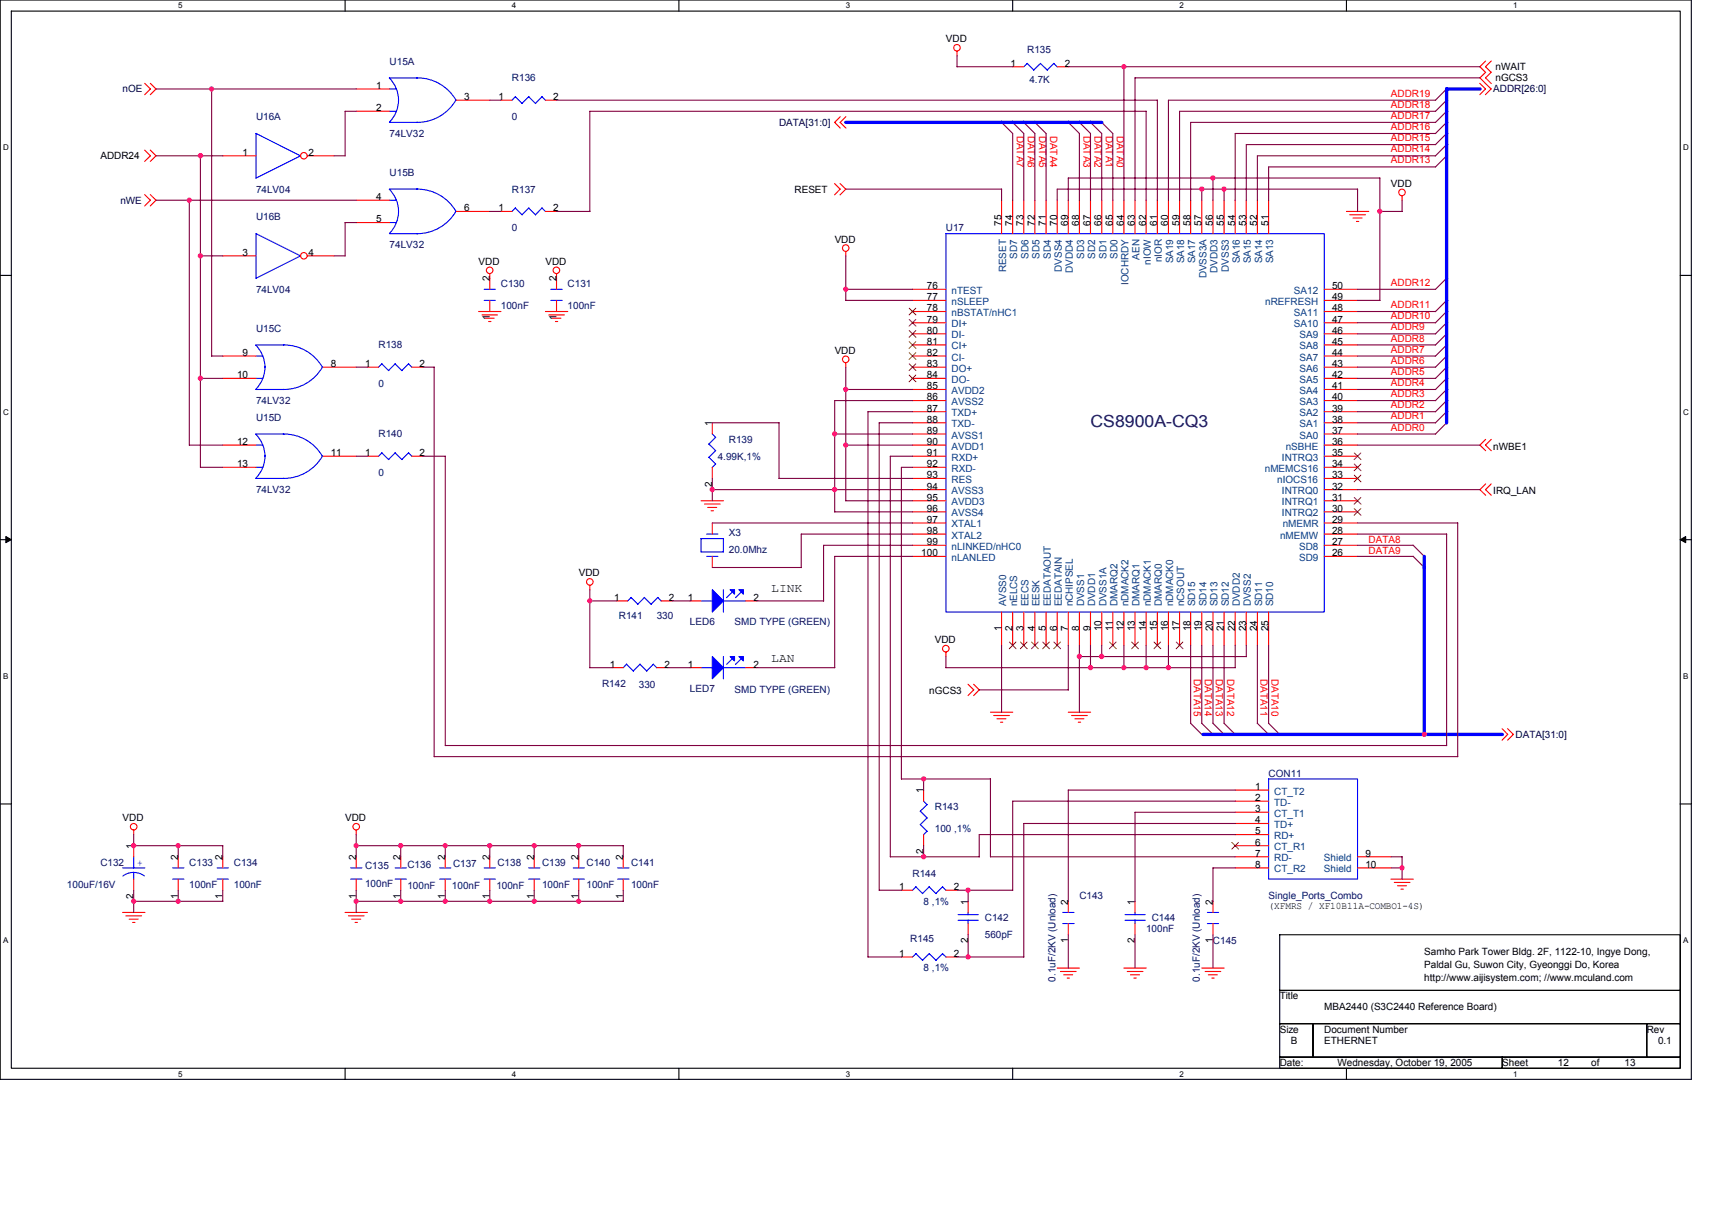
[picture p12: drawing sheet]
<svg xmlns="http://www.w3.org/2000/svg" width="297mm" height="210mm" viewBox="0 0 297 210" stroke-linecap="round" stroke-linejoin="round" font-family="sans-serif">
<path d="M0 0h293.5v187.2h-293.5zM2 1.9h289.5v183.4h-289.5z" fill="none" stroke="#000" stroke-width=".19"/>
<g fill="#fff">
<path d="M30.9 .2h.8v1.6h-.8z"/>
<path d="M30.9 185.5h.8v1.6h-.8z"/>
</g>
<path d="M59.9 0v1.9M59.9 185.3v1.9" fill="none" stroke="#000" stroke-width=".19"/>
<g fill="#fff">
<path d="M88.8 .2h.8v1.6h-.8z"/>
<path d="M88.8 185.5h.8v1.6h-.8z"/>
</g>
<path d="M117.8 0v1.9M117.8 185.3v1.9" fill="none" stroke="#000" stroke-width=".19"/>
<g fill="#fff">
<path d="M146.7 .2h.8v1.6h-.8z"/>
<path d="M146.7 185.5h.8v1.6h-.8z"/>
</g>
<path d="M175.7 0v1.9M175.7 185.3v1.9" fill="none" stroke="#000" stroke-width=".19"/>
<g fill="#fff">
<path d="M204.7 .2h.7v1.6h-.7z"/>
<path d="M204.7 185.5h.7v1.6h-.7z"/>
</g>
<path d="M233.6 0v1.9M233.6 185.3v1.9" fill="none" stroke="#000" stroke-width=".19"/>
<g fill="#fff">
<path d="M262.6 .2h.7v1.6h-.7z"/>
<path d="M262.6 185.5h.7v1.6h-.7z"/>
<path d="M.5 24.8h1v1.6h-1z"/>
<path d="M292 24.8h1v1.6h-1z"/>
<path d="M.5 70.7h1v1.5h-1z"/>
<path d="M292 70.7h1v1.5h-1z"/>
</g>
<path d="M0 47.8h2M291.5 47.8h2" fill="none" stroke="#000" stroke-width=".19"/>
<g fill="#fff">
<path d="M.5 116.5h.9v1.6h-.9z"/>
<path d="M292 116.5h.9v1.6h-.9z"/>
</g>
<path d="M0 93.6h2M291.5 93.6h2" fill="none" stroke="#000" stroke-width=".19"/>
<path d="M1 93.1l1 .5-1 .5zM291.5 93.6l1-.5v1z" fill="#000" stroke="#000" stroke-width=".17"/>
<g fill="#fff">
<path d="M.5 162.4h.9v1.5h-.9z"/>
<path d="M292 162.4h.9v1.5h-.9z"/>
</g>
<path d="M0 139.5h2M291.5 139.5h2M222 162.2h69.5v9.6h-69.5zM222 171.8h69.5v5.8h-69.5zM222 177.6h5.8v5.8h-5.8zM227.8 177.6h57.9v5.8h-57.9zM285.7 177.6h5.8v5.8h-5.8zM222 183.4h38.6v1.9h-38.6zM260.6 183.4h30.9v1.9h-30.9z" fill="none" stroke="#000" stroke-width=".19"/>
<g fill="none" stroke="#f00" stroke-width=".19">
<path d="M25.1 14.5l1 .9-1 1M26.1 14.5l1 .9-1 1M61.8 15.4h5.8M61.8 19.3h5.8M79.2 17.4h5.8M86.9 17.4h1.9M94.6 17.4h2M166 8.9v.8M175.7 11.6h1.9M183.4 11.6h2M256.7 14.5l1 .9-1 1M257.7 14.5l1 .9-1 1"/>
<path d="M257.8 10.6l-1 1 1 1M257.8 12.5l-1 1 1 1M258.7 10.6l-1 1 1 1M258.7 12.5l-1 1 1 1M25.1 33.8l1 .9-1 1M25.1 26l1 1-1 1M26.1 33.8l1 .9-1 1M26.1 26l1 1-1 1M38.6 27h5.8M53.3 27h4.7M61.8 34.7h5.8M61.8 38.6h5.8"/>
<path d="M79.2 36.7h5.8M86.9 36.7h1.9M94.6 36.7h2M144.8 31.8l1 1-1 1M145.8 31.8l.9 1-.9 1M145.8 20.2l-1 1 1 1M146.8 20.2l-1 1 1 1M173.8 34.7v5.8M175.7 34.7v5.8M177.6 34.7v5.8M179.6 34.7v5.8M181.5 34.7v5.8"/>
<path d="M183.4 34.7v5.8M185.4 34.7v5.8M187.3 34.7v5.8M189.2 34.7v5.8M191.2 34.7v5.8M193.1 34.7v5.8M195 34.7v5.8M196.9 34.7v5.8M198.9 34.7v5.8M200.8 34.7v5.8M202.7 34.7v5.8M204.7 34.7v5.8"/>
<path d="M206.6 34.7v5.8M208.5 34.7v5.8M210.5 34.7v5.8M212.4 34.7v5.8M214.3 34.7v5.8M216.2 34.7v5.8M218.2 34.7v5.8M220.1 34.7v5.8M233.6 36.7h3.9M234.2 37.3h2.7M234.8 37.8h1.5M235.3 38.4h.5"/>
<path d="M243.3 34v.8M38.6 44.4h5.8M53.3 44.4h4.7M83 54h3.9M83.6 54.6h2.7M84.2 55.2h1.5M84.8 55.8h.4M85 47.5v2.7M85 52.1v1.9M94.6 54h3.9M95.2 54.6h2.7M95.8 55.2h1.5"/>
<path d="M96.4 55.8h.4M96.6 47.5v2.7M96.6 52.1v1.9M146.7 43.6v.8M158.3 54h5.8M158.3 59.8h5.8M158.3 57.9h5.8M158.3 56h5.8M158.3 52.1h5.8M158.3 50.2h5.8M229.8 54h5.7M229.8 59.8h5.7"/>
<path d="M229.8 57.9h5.7M229.8 56h5.7M229.8 52.1h5.7M229.8 50.2h5.7M38.6 77.2h5.8M38.6 65.6h5.8M38.6 61.8h5.8M56 79.1h5.8M56 63.7h5.8M63.7 79.1h2M63.7 63.7h2M71.5 79.1h1.9"/>
<path d="M71.5 63.7h1.9M123.6 73.3v2M146.7 62.9v.8M158.3 79.1h5.8M158.3 77.2h5.8M158.3 75.3h5.8M158.3 73.3h5.8M158.3 71.4h5.8M158.3 69.5h5.8M158.3 67.6h5.8M158.3 65.6h5.8M158.3 63.7h5.8"/>
<path d="M158.3 61.8h5.8M229.8 79.1h5.7M229.8 77.2h5.7M229.8 75.3h5.7M229.8 73.3h5.7M229.8 71.4h5.7M229.8 69.5h5.7M229.8 67.6h5.7M229.8 65.6h5.7M229.8 63.7h5.7M229.8 61.8h5.7M257.8 76.2l-1 1 1 1"/>
<path d="M258.7 76.2l-1 1 1 1M38.6 81.1h5.8M121.6 86.9h3.9M122.2 87.4h2.7M122.8 88h1.6M123.4 88.6h.4M123.6 81.1v1.9M123.6 90.7v1.9M123.6 96.5v1.9M158.3 86.9h5.8M158.3 96.5h5.8M158.3 94.6h5.8"/>
<path d="M158.3 92.6h5.8M158.3 90.7h5.8M158.3 88.8h5.8M158.3 84.9h5.8M158.3 83h5.8M158.3 81.1h5.8M229.8 86.9h5.7M229.8 96.5h5.7M229.8 94.6h5.7M229.8 92.6h5.7M229.8 90.7h5.7M229.8 88.8h5.7"/>
<path d="M229.8 84.9h5.7M229.8 83h5.7M229.8 81.1h5.7M257.8 83.9l-1 1 1 1M258.7 83.9l-1 1 1 1M102.3 101.5v.8M106.2 115.8h1.9M107 104.2h1.9M113.9 115.8h2M114.7 104.2h1.9M119.7 115.8h1.9M119.7 104.2h1.9"/>
<path d="M129.4 115.8h1.9M129.4 104.2h1.9M164.1 113.1v.8M168 118.7l.9 1-.9 1M168.9 118.7l1 1-1 1M173.8 106.2v5.8M175.7 106.2v5.8M177.6 106.2v5.8M179.6 106.2v5.8M181.5 106.2v5.8M183.4 106.2v5.8M185.4 106.2v5.8"/>
<path d="M187.3 106.2v5.8M189.2 106.2v5.8M191.2 106.2v5.8M193.1 106.2v5.8M195 106.2v5.8M196.9 106.2v5.8M198.9 106.2v5.8M200.8 106.2v5.8M202.7 106.2v5.8M204.7 106.2v5.8M206.6 106.2v5.8M208.5 106.2v5.8"/>
<path d="M210.5 106.2v5.8M212.4 106.2v5.8M214.3 106.2v5.8M216.2 106.2v5.8M218.2 106.2v5.8M220.1 106.2v5.8M160.2 137.1v1.9M171.8 123.5h3.9M172.4 124.1h2.8M173 124.7h1.5M173.6 125.3h.4M185.4 123.5h3.8"/>
<path d="M185.9 124.1h2.8M186.5 124.7h1.6M187.1 125.3h.4M214.3 137.1h5.8M214.3 139h5.8M260.6 126.4l1 1-1 1M261.6 126.4l1 1-1 1M21.3 158.3h3.8M21.8 158.9h2.8M22.4 159.4h1.6M23.2 144v.8M23.2 146.7v1.9"/>
<path d="M23.2 152.5v1.9M30.9 148.6v2M30.9 152.5v1.9M38.6 148.6v2M38.6 152.5v1.9M59.9 158.3h3.9M60.4 158.9h2.8M61 159.4h1.6M61.8 144v.8M61.8 148.6v2M61.8 152.5v1.9M69.5 148.6v2"/>
<path d="M69.5 152.5v1.9M77.3 148.6v2M77.3 152.5v1.9M85 148.6v2M85 152.5v1.9M92.7 148.6v2M92.7 152.5v1.9M100.4 148.6v2M100.4 152.5v1.9M108.1 148.6v2M108.1 152.5v1.9M156.4 154.4h1.9"/>
<path d="M160.2 144.8v1.9M164.1 154.4h1.9M168 156.4v1.9M185.4 156.4v1.9M196.9 156.4v1.9M210.5 156.4v1.9M214.3 140.9h5.8M214.3 142.9h5.8M214.3 144.8h5.8M214.3 146.7h5.8M214.3 148.6h5.8M214.3 150.6h5.8"/>
<path d="M235.5 148.6h5.8M235.5 150.6h5.8M241.3 152.5h3.9M241.9 153.1h2.7M242.5 153.6h1.5M243.1 154.2h.4M23 160h.4M61.6 160h.4M156.4 166h1.9M164.1 166h1.9M168 160.2v2M183.4 167.9h3.9"/>
<path d="M184 168.5h2.7M184.6 169.1h1.5M185.2 169.7h.4M185.4 160.2v2M195 167.9h3.9M195.6 168.5h2.7M196.1 169.1h1.6M196.7 169.7h.4M196.9 160.2v2M208.5 167.9h3.9M209.1 168.5h2.7M209.7 169.1h1.5"/>
<path d="M210.2 169.7h.5M210.5 160.2v2"/>
<circle cx="166" cy="8.3" r=".57"/>
<circle cx="52.7" cy="27" r=".57"/>
<circle cx="243.2" cy="33.4" r=".57"/>
<circle cx="52.7" cy="44.4" r=".57"/>
<circle cx="85" cy="46.9" r=".57"/>
<circle cx="96.5" cy="46.9" r=".57"/>
<circle cx="146.7" cy="43" r=".57"/>
<circle cx="146.7" cy="62.3" r=".57"/>
<circle cx="102.3" cy="100.9" r=".57"/>
<circle cx="164.1" cy="112.5" r=".57"/>
<circle cx="23.2" cy="143.4" r=".57"/>
<circle cx="61.8" cy="143.4" r=".57"/>
</g>
<g fill="none" stroke="#00f" stroke-width=".19">
<path d="M67.5 13.5a5.4 5.4 0 0 1 .1 7.7M67.6 13.5h4.8M67.6 15.4h1.2M67.6 19.3h1.2M72.4 13.5h-.1a7.7 7.7 0 0 1 6.8 3.9M79.1 17.3a7.8 7.8 0 0 1-6.8 3.9h.1M89.4 16.8l-.6 .6M91.8 16.8l-1.2 1.2-1.2-1.2M94 16.8l.7 .6M94.1 16.8l-1.2 1.2-1.2-1.2M178.2 11l1.2 1.2M178.2 11l-.6 .6"/>
<path d="M180.5 11l1.2 1.2M180.5 11l-1.1 1.1M182.8 11l.6 .6M182.9 11l-1.2 1.1M44.4 23.1v7.8l7.8-3.9M44.4 23.2l7.8 3.9M67.5 32.8a5.4 5.4 0 0 1 .1 7.7h4.8M67.6 32.8h4.8M67.6 21.2h4.8M67.6 34.7h1.2M67.6 38.6h1.2M72.4 32.8h-.1a7.7 7.7 0 0 1 6.8 3.9"/>
<path d="M79.1 36.6a7.8 7.8 0 0 1-6.8 3.9h.1M89.4 36.1l-.6 .6M94 36.1l.7 .6M94.1 36.1l-1.2 1.2-1.1-1.2-1.2 1.2-1.2-1.2M44.4 59.9a5.5 5.5 0 0 1 1.6 3.8v-.1a5.4 5.4 0 0 1-1.6 3.9M44.4 59.8h4.8a7.7 7.7 0 0 1 6.7 3.9M52.2 44.4l-7.8 3.9v-7.8l7.8 3.9M84 52.1h2M84 50.2h2M95.6 52.1h1.9M95.6 50.2h1.9M164.1 40.5h65.7v65.7h-65.7z"/>
<path d="M44.4 75.3a5.4 5.4 0 0 1 1.6 3.8 5.4 5.4 0 0 1-1.6 3.9M44.4 75.3h4.8a7.7 7.7 0 0 1 6.7 3.9M44.4 77.2h1.2M44.4 61.8h1.2M44.4 65.6h1.2M56 79.1a7.8 7.8 0 0 1-6.8 3.9h-4.8M56 63.6a7.7 7.7 0 0 1-6.8 4h-4.8M66.2 63.1l1.2 1.2M66.2 78.6l1.2 1.1M66.3 63.1l-.6 .6M66.3 78.5l-.6 .6M68.6 63.1l1.1 1.2"/>
<path d="M68.6 78.6l1.1 1.1M68.6 63.1l-1.2 1.2M68.6 78.5l-1.2 1.2M70.9 63.1l.6 .6M70.9 78.6l.6 .6M70.9 63.1l-1.2 1.2M70.9 78.5l-1.2 1.2M123 77l1.2 1.2M123 79.3l1.2 1.2M123.6 75.3l.6 .6M124.2 75.9l-1.2 1.1M124.2 78.2l-1.2 1.2"/>
<path d="M44.4 81.1h1.2M122.6 96.5h2M122.6 92.6h2M124.2 80.5l-.6 .6M125.5 93.4v2.3h-3.9M125.5 93.4h-3.9v2.4M108.7 115.2l1.2 1.2M108.7 115.2l-.6 .6M109.5 103.7l1.2 1.1M109.5 103.6l-.6 .6M111 115.2l1.2 1.2M111.1 115.2l-1.2 1.2"/>
<path d="M111.8 103.7l1.2 1.1M111.8 103.6l-1.1 1.2M113.3 115.2l.7 .6M113.4 115.2l-1.2 1.2M114.1 103.7l.6 .6M114.1 103.6l-1.1 1.2M121.6 115.8h2M121.6 104.2h2M125.5 102.3v3.9M125.5 113.9v3.9M125.5 115.8h3.9M125.5 104.2h3.9"/>
<path d="M127.1 114.3l-1 1M127.1 102.7l-1 1M128.6 114.3l-1 1M128.6 102.7l-1 1M160.2 139l.7 .6M160.8 139.6l-1.1 1.1M220.1 135.1h15.4v17.4h-15.4zM21.3 150.6h3.8M23.2 148.6v2M23.2 151.3v1.2M25.1 152l-1.1-.6-.9-.1-1.1 .3-.7 .4M29.9 152.5h2"/>
<path d="M29.9 150.6h2M37.7 152.5h1.9M37.7 150.6h1.9M60.9 152.5h1.9M60.9 150.6h1.9M68.6 152.5h1.9M68.6 150.6h1.9M76.3 152.5h1.9M76.3 150.6h1.9M84 152.5h2M84 150.6h2M91.7 152.5h2"/>
<path d="M91.7 150.6h2M99.5 152.5h1.9M99.5 150.6h1.9M107.2 152.5h1.9M107.2 150.6h1.9M158.9 153.8l1.2 1.2M158.9 153.8l-.6 .6M159.7 140.7l1.2 1.2M160.8 141.9l-1.1 1.2 1.2 1.1M160.8 144.2l-.6 .6M161.2 153.8l1.2 1.2M161.2 153.8l-1.1 1.2"/>
<path d="M163.5 153.8l.6 .7M163.6 153.8l-1.2 1.2M166.2 159.6h3.5M166.2 158.7h3.5M168 158.3v.4M168 159.6v.6M184.4 158.3h1.9M195.2 159.6h3.5M195.2 158.7h3.5M196.9 158.3v.4M196.9 159.6v.6M209.5 158.3h1.9"/>
<path d="M158.3 166l.6-.6 1.2 1.2M160.1 166.6l1.1-1.2 1.2 1.2M163.5 165.4l.6 .6M163.6 165.4l-1.2 1.2M184.4 160.2h1.9M209.5 160.2h1.9"/>
</g>
<g fill="none" stroke="#804000" stroke-width=".17">
<path d="M157.8 53.5l1.1 1.1M157.8 55.4l1.1 1.2M157.8 57.3l1.1 1.2M157.8 59.3l1.1 1.1M158.9 53.5l-1.2 1.1M158.9 55.4l-1.2 1.2M158.9 57.3l-1.2 1.2M158.9 59.3l-1.2 1.1M157.8 61.2l1.1 1.2M157.8 63.1l1.1 1.2M157.8 65.1l1.1 1.1M158.9 61.2l-1.2 1.2"/>
<path d="M158.9 63.1l-1.2 1.2M158.9 65.1l-1.2 1.1M235 78.6l1.1 1.1M236.1 78.6l-1.2 1.1M235 88.2l1.1 1.2M235 86.3l1.1 1.2M235 82.4l1.1 1.2M235 80.5l1.1 1.2M236.1 80.5l-1.2 1.2M236.1 88.2l-1.2 1.2M236.1 86.3l-1.2 1.2M236.1 82.4l-1.2 1.2"/>
<path d="M175.1 111.4l1.2 1.1M176.3 111.4l-1.2 1.1M177.1 111.4l1.1 1.1M178.2 111.4l-1.2 1.1M179 111.4l1.1 1.1M180.1 111.4l-1.1 1.1M180.9 111.4l1.2 1.1M182.1 111.4l-1.2 1.1M182.9 111.4l1.1 1.1M184 111.4l-1.2 1.1M192.5 111.4l1.2 1.1M193.7 111.4l-1.2 1.1"/>
<path d="M196.4 111.4l1.1 1.1M197.5 111.4l-1.2 1.1M200.2 111.4l1.2 1.1M201.4 111.4l-1.2 1.1M204.1 111.4l1.1 1.1M205.2 111.4l-1.1 1.1M213.7 146.1l1.2 1.2M214.9 146.1l-1.2 1.2"/>
</g>
<g fill="#00f" stroke="#00f" stroke-width=".19">
<path d="M123.6 113.9l1.9 1.9-1.9 2z" fill-rule="evenodd"/>
<path d="M126.7 113.9h.7v.8z" fill-rule="evenodd"/>
<path d="M128.2 113.9h.8v.8z" fill-rule="evenodd"/>
<path d="M123.6 102.3l1.9 1.9-1.9 2z" fill-rule="evenodd"/>
<path d="M126.7 102.3h.7v.8z" fill-rule="evenodd"/>
<path d="M128.2 102.3h.8v.8z" fill-rule="evenodd"/>
</g>
<g fill="none" stroke="#800040" stroke-width=".19">
<path d="M27.1 15.4h34.7M36.7 15.4v46.4h2M61.8 19.3h-1.9v7.8M85 17.4h1.9M96.6 17.4h104.2M166 9.7v1.9h9.7M185.4 11.6h71.4M195 11.6v23.2M200.8 17.4v17.4M249.1 19.3h-44.4v15.5M251 15.4l-2 2h-46.3v17.4M251 17.4l-2 1.9"/>
<path d="M251 19.3l-2 2M256.8 13.5h-59.9v21.3M27.1 27h11.6M27.1 34.7h34.7M32.8 34.7v42.5M34.8 27v54.1h3.9M58 27h1.9M61.8 38.6h-1.9v5.8M85 36.7h1.9M96.6 36.7h5.8M146.7 32.8h27.1M173.8 21.2l1.9 2v11.6"/>
<path d="M173.8 32.8v2M175.7 21.2l1.9 2v11.6M177.6 21.2l2 2v11.6M179.5 21.2l2 2v11.6M185.3 21.2l2 2v11.6M187.3 21.2l1.9 2v11.6M189.2 21.2l2 2v11.6M191.1 21.2l2 2v11.6M198.9 34.8v-15.5h-96.6v17.4M208.5 32.8v2M210.5 30.9v3.9M212.4 32.8v2"/>
<path d="M235.5 32.8v3.9M235.6 32.8h-52.2v2M239.4 36.7h3.9M239.4 30.9v21.2M239.4 30.9h-54v3.9M243.3 34.7v2M249.1 27h-30.9v7.8M249.1 25.1h-32.9v9.7M249.1 21.2h-42.5v13.6M251 27l-2 2h-28.9v5.8M251 23.2l-2 1.9M251 25.1l-2 2"/>
<path d="M251 21.2l-2 2h-34.7v11.6M34.8 44.4h3.9M58 44.4h1.9M146.7 44.4v7.7h11.6M146.7 50.2h11.6M235.5 52.1h3.9M235.5 57.9h13.6M251 48.3l-2 1.9h-13.5M251 54l-2 2h-13.5M251 56l-2 1.9M251 57.9l-2 2-13.5-.1M251 52.1l-2 2-13.5-.1"/>
<path d="M251 59.8l-2 2h-13.5M32.8 77.2h5.9M34.8 65.6h3.9M61.8 63.7h2M61.8 79.1h2M73.4 63.7h1.9v67.6h177.6v-40.6h-17.4M73.4 79.1h3.9M77.3 79.1v50.2h173.7M123.6 73.3h11.6M135.2 73.3v9.7M144.8 75.3h13.5M146.7 77.2h11.6"/>
<path d="M146.7 63.7v23.2h11.6M146.7 67.6h11.6M158.3 79.1h-3.8v69.5l15.4 .1v-3.9h44.4M158.3 69.5h-13.5v19.3M158.3 71.4h-7.7v94.6M158.3 73.3h-5.8v81.2M235.5 77.2h21.3M235.5 65.6h13.6M235.5 63.7h13.6M235.5 69.5h13.6M235.5 71.4h13.6M251 65.6l-2 2h-13.5"/>
<path d="M251 63.7l-2 2M251 73.3l-2 2h-13.5M251 71.4l-2 2-13.5-.1M251 61.8l-2 1.9M251 69.5l-2 1.9M251 67.6l-2 1.9M123.6 90.7h34.7M123.6 84.9h34.7M123.6 83v3.9M135.2 83h23.1M144.8 88.8h13.5M158.3 96.5h-13.5v19.3"/>
<path d="M158.3 92.6h-19.3v5.9l-15.4-.1M158.3 81.1h-1.9v54M158.3 94.6h-15.4v9.7M235.5 96.5h9.7M235.5 92.6h15.5M235.5 94.6h9.7M235.5 84.9h21.3M245.2 96.5l1.9 1.9M245.2 94.6l1.9 1.9M251 92.6v36.7M102.3 104.2h4.7M102.3 115.8h3.9"/>
<path d="M102.3 102.3v13.5M115.9 115.8h3.8M116.6 104.2h3.1M131.3 104.2h11.6M131.3 115.8h13.5M164.1 113.9v1.9M164.1 115.8h50.2M169.9 119.7h15.5M173.8 112v11.6M185.4 112v7.7M187.3 112v11.6M187.3 113.9h29"/>
<path d="M189.2 112v3.8M191.2 112v1.9M195 112v3.8M198.9 112v3.8M202.7 112v3.8M206.6 112v13.5M208.5 112v13.5M210.5 112v13.5M212.4 112v13.5M214.3 112v3.8M216.2 112v1.9M218.2 112v13.5"/>
<path d="M220.1 112v13.5M156.4 135.1h15.5l-.1 13.6 42.5-.1M160.2 135.1v2M206.6 125.5l1.9 1.9M208.5 125.5l2 1.9M210.4 125.5l2 1.9M212.4 125.5l1.9 1.9M214.3 139h-38.6v15.5M214.3 137.1h-28.9v19.3M218.1 125.5l2 1.9M220.1 125.5l1.9 1.9M23.2 146.7h15.5l-.1 2"/>
<path d="M23.2 144.8v1.9M23.2 154.4v3.9M30.9 146.7v2M30.9 154.4v2M38.6 154.4v2h-15.4M61.8 146.7h46.4M61.8 156.4h46.4M61.8 144.8v3.9M61.8 154.4v3.9M69.5 146.7v2M69.5 154.4v2M77.3 146.7v2"/>
<path d="M77.3 154.4v2M85 146.7v2M85 154.4v2M92.7 146.7v2M92.7 154.4v2M100.4 146.7v2M100.4 154.4v2M108.1 146.7v2M108.1 154.4v2M152.5 154.4h3.9M160.2 146.7v2M166 154.4h9.7"/>
<path d="M168 154.4v2M214.3 140.9h-17.4v15.5M214.3 142.9h-36.7v23.1M214.3 150.6h-3.8v5.8M241.3 148.6h2M241.3 150.6h2M243.3 148.6v3.9M150.6 166h5.8M166 166h11.6M168 162.2v3.8M185.4 162.2v5.8M196.9 162.2v5.8"/>
<path d="M210.5 162.2v5.8"/>
</g>
<path d="M256.8 15.4h-5.8v58M146.7 21.2h44.5M247.1 96.5v30.9M208.7 127.4h52" fill="none" stroke="#00f" stroke-width=".57"/>
<g fill="#f0f" stroke="#f0f" stroke-width=".19">
<circle cx="85" cy="146.7" r=".38"/>
<circle cx="189.2" cy="115.8" r=".38"/>
<circle cx="202.7" cy="115.8" r=".38"/>
<circle cx="195" cy="115.8" r=".38"/>
<circle cx="34.8" cy="27" r=".38"/>
<circle cx="34.8" cy="44.4" r=".38"/>
<circle cx="195" cy="11.6" r=".38"/>
<circle cx="187.3" cy="113.9" r=".38"/>
<circle cx="32.8" cy="34.7" r=".38"/>
<circle cx="34.8" cy="65.6" r=".38"/>
<circle cx="85" cy="156.3" r=".38"/>
<circle cx="208.5" cy="32.8" r=".38"/>
<circle cx="23.2" cy="146.7" r=".38"/>
<circle cx="30.9" cy="146.7" r=".38"/>
<circle cx="146.7" cy="77.2" r=".38"/>
<circle cx="198.9" cy="115.8" r=".38"/>
<circle cx="36.7" cy="15.4" r=".38"/>
<circle cx="210.4" cy="30.9" r=".38"/>
<circle cx="239.4" cy="36.7" r=".38"/>
<circle cx="102.3" cy="104.2" r=".38"/>
<circle cx="146.7" cy="50.2" r=".38"/>
<circle cx="146.7" cy="67.6" r=".38"/>
<circle cx="92.7" cy="146.7" r=".38"/>
<circle cx="77.2" cy="146.7" r=".38"/>
<circle cx="61.8" cy="146.7" r=".38"/>
<circle cx="69.5" cy="146.7" r=".38"/>
<circle cx="168" cy="154.4" r=".38"/>
<circle cx="160.3" cy="148.6" r=".38"/>
<circle cx="168" cy="166" r=".38"/>
<circle cx="100.4" cy="146.7" r=".38"/>
<circle cx="92.7" cy="156.3" r=".38"/>
<circle cx="100.4" cy="156.3" r=".38"/>
<circle cx="77.2" cy="156.3" r=".38"/>
<circle cx="23.2" cy="156.3" r=".38"/>
<circle cx="30.9" cy="156.3" r=".38"/>
<circle cx="160.3" cy="135.1" r=".38"/>
<circle cx="212.4" cy="32.8" r=".38"/>
<circle cx="243.2" cy="150.6" r=".38"/>
<circle cx="191.1" cy="113.9" r=".38"/>
<circle cx="61.8" cy="156.3" r=".38"/>
<circle cx="69.5" cy="156.3" r=".38"/>
<circle cx="144.8" cy="75.3" r=".38"/>
<circle cx="144.8" cy="84.9" r=".38"/>
<circle cx="123.6" cy="84.9" r=".38"/>
<circle cx="247.1" cy="127.4" r=".38"/>
</g>
<text font-size="2.9" fill="#000080" x="189.2" y="74">CS8900A-CQ3</text>
<g font-size="2.1">
<text x="133.8" y="102.7">LINK</text>
<text x="133.8" y="114.8">LAN</text>
</g>
<g font-size="1.7" fill="#000080">
<text x="67.6" y="11.2">U15A</text>
<text x="178.2" y="9.3">R135</text>
<text x="88.8" y="14.1">R136</text>
<text x="178.6" y="14.5">4.7K</text>
<text x="44.4" y="20.8">U16A</text>
<text x="67.6" y="23.7">74LV32</text>
<text x="88.8" y="20.8">0</text>
<text x="44.4" y="33.4">74LV04</text>
<text x="67.6" y="30.5">U15B</text>
<text x="88.8" y="33.4">R137</text>
<text x="44.4" y="38.2">U16B</text>
<text x="88.8" y="40.2">0</text>
<text x="164.1" y="40.2">U17</text>
<text x="67.6" y="43.1">74LV32</text>
<text x="44.4" y="50.8">74LV04</text>
<text x="86.9" y="49.8">C130</text>
<text x="86.9" y="53.7">100nF</text>
<text x="98.5" y="49.8">C131</text>
<text x="98.5" y="53.7">100nF</text>
<text x="44.4" y="57.5">U15C</text>
<text x="65.7" y="60.4">R138</text>
<text x="44.4" y="70.1">74LV32</text>
<text x="65.7" y="67.2">0</text>
<text x="44.4" y="73">U15D</text>
<text x="65.7" y="75.9">R140</text>
<text x="126.5" y="76.8">R139</text>
<text x="65.7" y="82.6">0</text>
<text x="124.5" y="79.7">4.99K,1%</text>
<text x="44.4" y="85.5">74LV32</text>
<text x="126.5" y="93">X3</text>
<text x="126.5" y="95.9">20.0Mhz</text>
<text x="107.4" y="107.3">R141</text>
<text x="113.9" y="107.3">330</text>
<text x="119.7" y="108.5">LED6</text>
<text x="127.4" y="108.5">SMD TYPE (GREEN)</text>
<text x="104.5" y="119.1">R142</text>
<text x="110.8" y="119.3">330</text>
<text x="119.7" y="120.1">LED7</text>
<text x="127.4" y="120.3">SMD TYPE (GREEN)</text>
<text x="220.1" y="134.7">CON11</text>
<text x="162.2" y="140.5">R143</text>
<text x="162.2" y="144.4">100 ,1%</text>
<text x="11.6" y="154.1">100uF/16V</text>
<text x="17.4" y="150.2">C132</text>
<text x="32.8" y="150.2">C133</text>
<text x="32.8" y="154.1">100nF</text>
<text x="40.6" y="150.2">C134</text>
<text x="40.6" y="154.1">100nF</text>
<text x="63.3" y="150.8">C135</text>
<text x="63.3" y="153.8">100nF</text>
<text x="70.7" y="150.6">C136</text>
<text x="70.7" y="154.2">100nF</text>
<text x="78.4" y="154.2">100nF</text>
<text x="78.6" y="150.4">C137</text>
<text x="86.1" y="154.2">100nF</text>
<text x="86.3" y="150.2">C138</text>
<text x="94" y="150.2">C139</text>
<text x="94" y="154.1">100nF</text>
<text x="101.8" y="150.2">C140</text>
<text x="101.8" y="154.1">100nF</text>
<text x="109.5" y="150.2">C141</text>
<text x="109.5" y="154.1">100nF</text>
<text x="158.3" y="152.1">R144</text>
<text x="187.3" y="156">C143</text>
<text x="220.1" y="156">Single_Ports_Combo</text>
<text x="160.2" y="156.9">8 ,1%</text>
<text x="170.9" y="159.8">C142</text>
<text x="198.9" y="161.8">100nF</text>
<text x="199.8" y="159.8">C144</text>
<text x="157.9" y="163.5">R145</text>
<text x="170.9" y="162.7">560pF</text>
<text x="210.5" y="163.7">C145</text>
<text x="160.2" y="168.5">8 ,1%</text>
<text x="183.1" y="170.3" transform="rotate(-90 183.1 170.3)">0.1uF/2KV (Unload)</text>
<text x="208.2" y="170.3" transform="rotate(-90 208.2 170.3)">0.1uF/2KV (Unload)</text>
</g>
<g font-size="1.7">
<text x="164.1" y="7.3">VDD</text>
<text x="175.3" y="11.6">1</text>
<text x="184.8" y="11.6">2</text>
<text x="65.3" y="15.4">1</text>
<text x="80.5" y="17.4">3</text>
<text x="86.5" y="17.4">1</text>
<text x="96" y="17.4">2</text>
<text x="259.5" y="12.1">nWAIT</text>
<text x="259.5" y="14.1">nGCS3</text>
<text x="65.3" y="19.3">2</text>
<text x="17.4" y="27.6">ADDR24</text>
<text x="42.1" y="27">1</text>
<text x="53.5" y="27">2</text>
<text x="65.3" y="34.7">4</text>
<text x="137.9" y="33.4">RESET</text>
<text x="241.3" y="32.4">VDD</text>
<text x="65.3" y="38.6">5</text>
<text x="80.5" y="36.7">6</text>
<text x="86.5" y="36.7">1</text>
<text x="96" y="36.7">2</text>
<text x="173.8" y="39.2" transform="rotate(-90 173.8 39.2)">75</text>
<text x="175.7" y="39.2" transform="rotate(-90 175.7 39.2)">74</text>
<text x="177.6" y="39.2" transform="rotate(-90 177.6 39.2)">73</text>
<text x="179.5" y="39.2" transform="rotate(-90 179.5 39.2)">72</text>
<text x="181.5" y="39.2" transform="rotate(-90 181.5 39.2)">71</text>
<text x="183.4" y="39.2" transform="rotate(-90 183.4 39.2)">70</text>
<text x="185.3" y="39.2" transform="rotate(-90 185.3 39.2)">69</text>
<text x="187.3" y="39.2" transform="rotate(-90 187.3 39.2)">68</text>
<text x="189.2" y="39.2" transform="rotate(-90 189.2 39.2)">67</text>
<text x="191.1" y="39.2" transform="rotate(-90 191.1 39.2)">66</text>
<text x="193.1" y="39.2" transform="rotate(-90 193.1 39.2)">65</text>
<text x="195" y="39.2" transform="rotate(-90 195 39.2)">64</text>
<text x="196.9" y="39.2" transform="rotate(-90 196.9 39.2)">63</text>
<text x="198.8" y="39.2" transform="rotate(-90 198.8 39.2)">62</text>
<text x="200.8" y="39.2" transform="rotate(-90 200.8 39.2)">61</text>
<text x="202.7" y="39.2" transform="rotate(-90 202.7 39.2)">60</text>
<text x="204.6" y="39.2" transform="rotate(-90 204.6 39.2)">59</text>
<text x="206.6" y="39.2" transform="rotate(-90 206.6 39.2)">58</text>
<text x="208.5" y="39.2" transform="rotate(-90 208.5 39.2)">57</text>
<text x="210.4" y="39.2" transform="rotate(-90 210.4 39.2)">56</text>
<text x="212.4" y="39.2" transform="rotate(-90 212.4 39.2)">55</text>
<text x="214.3" y="39.2" transform="rotate(-90 214.3 39.2)">54</text>
<text x="216.2" y="39.2" transform="rotate(-90 216.2 39.2)">53</text>
<text x="218.1" y="39.2" transform="rotate(-90 218.1 39.2)">52</text>
<text x="220.1" y="39.2" transform="rotate(-90 220.1 39.2)">51</text>
<text x="42.1" y="44.4">3</text>
<text x="53.5" y="44.4">4</text>
<text x="83" y="45.9">VDD</text>
<text x="94.6" y="45.9">VDD</text>
<text x="144.8" y="42.1">VDD</text>
<text x="85" y="48.8" transform="rotate(-90 85 48.8)">2</text>
<text x="96.5" y="48.8" transform="rotate(-90 96.5 48.8)">2</text>
<text x="160.8" y="50.2">76</text>
<text x="160.8" y="52.1">77</text>
<text x="231.1" y="52.1">49</text>
<text x="231.1" y="50.2">50</text>
<text x="85" y="55.5" transform="rotate(-90 85 55.5)">1</text>
<text x="96.5" y="55.5" transform="rotate(-90 96.5 55.5)">1</text>
<text x="160.8" y="54">78</text>
<text x="160.8" y="56">79</text>
<text x="160.8" y="57.9">80</text>
<text x="160.8" y="59.8">81</text>
<text x="231.1" y="59.8">45</text>
<text x="231.1" y="57.9">46</text>
<text x="231.1" y="56">47</text>
<text x="231.1" y="54">48</text>
<text x="41.1" y="65.6">10</text>
<text x="42.1" y="61.7">9</text>
<text x="57.4" y="63.7">8</text>
<text x="63.3" y="63.7">1</text>
<text x="72.8" y="63.7">2</text>
<text x="144.8" y="61.4">VDD</text>
<text x="160.8" y="61.7">82</text>
<text x="160.8" y="63.7">83</text>
<text x="160.8" y="65.6">84</text>
<text x="231.1" y="65.6">42</text>
<text x="231.1" y="63.7">43</text>
<text x="231.1" y="61.7">44</text>
<text x="160.8" y="67.5">85</text>
<text x="160.8" y="69.5">86</text>
<text x="160.8" y="71.4">87</text>
<text x="231.1" y="71.4">39</text>
<text x="231.1" y="69.5">40</text>
<text x="231.1" y="67.5">41</text>
<text x="41.1" y="77.2">12</text>
<text x="123.6" y="73.9" transform="rotate(-90 123.6 73.9)">1</text>
<text x="160.8" y="73.3">88</text>
<text x="160.8" y="75.3">89</text>
<text x="160.8" y="77.2">90</text>
<text x="231.1" y="77.2">36</text>
<text x="231.1" y="75.3">37</text>
<text x="231.1" y="73.3">38</text>
<text x="259.1" y="78">nWBE1</text>
<text x="41.1" y="81">13</text>
<text x="57.4" y="79.1">11</text>
<text x="63.3" y="79.1">1</text>
<text x="72.8" y="79.1">2</text>
<text x="160.8" y="79.1">91</text>
<text x="160.8" y="81">92</text>
<text x="160.8" y="83">93</text>
<text x="231.1" y="83">33</text>
<text x="231.1" y="81">34</text>
<text x="231.1" y="79.1">35</text>
<text x="123.6" y="84.4" transform="rotate(-90 123.6 84.4)">2</text>
<text x="160.8" y="84.9">94</text>
<text x="160.8" y="86.8">95</text>
<text x="160.8" y="88.8">96</text>
<text x="231.1" y="88.8">30</text>
<text x="231.1" y="86.8">31</text>
<text x="231.1" y="84.9">32</text>
<text x="259.1" y="85.7">IRQ_LAN</text>
<text x="160.8" y="90.7">97</text>
<text x="160.8" y="92.6">98</text>
<text x="160.8" y="94.6">99</text>
<text x="231.1" y="94.6">27</text>
<text x="231.1" y="92.6">28</text>
<text x="231.1" y="90.7">29</text>
<text x="100.4" y="100">VDD</text>
<text x="159.8" y="96.5">100</text>
<text x="231.1" y="96.5">26</text>
<text x="106.6" y="104.2">1</text>
<text x="116.1" y="104.2">2</text>
<text x="119.3" y="104.2">1</text>
<text x="130.7" y="104.2">2</text>
<text x="162.2" y="111.6">VDD</text>
<text x="173.8" y="109.5" transform="rotate(-90 173.8 109.5)">1</text>
<text x="175.7" y="109.5" transform="rotate(-90 175.7 109.5)">2</text>
<text x="177.6" y="109.5" transform="rotate(-90 177.6 109.5)">3</text>
<text x="179.5" y="109.5" transform="rotate(-90 179.5 109.5)">4</text>
<text x="181.5" y="109.5" transform="rotate(-90 181.5 109.5)">5</text>
<text x="183.4" y="109.5" transform="rotate(-90 183.4 109.5)">6</text>
<text x="185.3" y="109.5" transform="rotate(-90 185.3 109.5)">7</text>
<text x="187.3" y="109.5" transform="rotate(-90 187.3 109.5)">8</text>
<text x="189.2" y="109.5" transform="rotate(-90 189.2 109.5)">9</text>
<text x="191.1" y="109.5" transform="rotate(-90 191.1 109.5)">10</text>
<text x="193.1" y="109.5" transform="rotate(-90 193.1 109.5)">11</text>
<text x="195" y="109.5" transform="rotate(-90 195 109.5)">12</text>
<text x="196.9" y="109.5" transform="rotate(-90 196.9 109.5)">13</text>
<text x="198.8" y="109.5" transform="rotate(-90 198.8 109.5)">14</text>
<text x="200.8" y="109.5" transform="rotate(-90 200.8 109.5)">15</text>
<text x="202.7" y="109.5" transform="rotate(-90 202.7 109.5)">16</text>
<text x="204.6" y="109.5" transform="rotate(-90 204.6 109.5)">17</text>
<text x="206.6" y="109.5" transform="rotate(-90 206.6 109.5)">18</text>
<text x="208.5" y="109.5" transform="rotate(-90 208.5 109.5)">19</text>
<text x="210.4" y="109.5" transform="rotate(-90 210.4 109.5)">20</text>
<text x="212.4" y="109.5" transform="rotate(-90 212.4 109.5)">21</text>
<text x="214.3" y="109.5" transform="rotate(-90 214.3 109.5)">22</text>
<text x="216.2" y="109.5" transform="rotate(-90 216.2 109.5)">23</text>
<text x="218.1" y="109.5" transform="rotate(-90 218.1 109.5)">24</text>
<text x="220.1" y="109.5" transform="rotate(-90 220.1 109.5)">25</text>
<text x="105.8" y="115.8">1</text>
<text x="115.3" y="115.8">2</text>
<text x="119.3" y="115.8">1</text>
<text x="130.7" y="115.8">2</text>
<text x="161.2" y="120.5">nGCS3</text>
<text x="160.2" y="137.6" transform="rotate(-90 160.2 137.6)">1</text>
<text x="217.8" y="137">1</text>
<text x="21.3" y="142.5">VDD</text>
<text x="59.9" y="142.5">VDD</text>
<text x="217.8" y="139">2</text>
<text x="217.8" y="140.9">3</text>
<text x="217.8" y="142.8">4</text>
<text x="23.2" y="147.3" transform="rotate(-90 23.2 147.3)">1</text>
<text x="30.9" y="149.2" transform="rotate(-90 30.9 149.2)">2</text>
<text x="38.6" y="149.2" transform="rotate(-90 38.6 149.2)">2</text>
<text x="61.8" y="149.2" transform="rotate(-90 61.8 149.2)">2</text>
<text x="69.5" y="149.2" transform="rotate(-90 69.5 149.2)">2</text>
<text x="77.2" y="149.2" transform="rotate(-90 77.2 149.2)">2</text>
<text x="85" y="149.2" transform="rotate(-90 85 149.2)">2</text>
<text x="92.7" y="149.2" transform="rotate(-90 92.7 149.2)">2</text>
<text x="100.4" y="149.2" transform="rotate(-90 100.4 149.2)">2</text>
<text x="108.1" y="149.2" transform="rotate(-90 108.1 149.2)">2</text>
<text x="160.2" y="148.1" transform="rotate(-90 160.2 148.1)">2</text>
<text x="217.8" y="144.8">5</text>
<text x="217.8" y="146.7">6</text>
<text x="217.8" y="148.6">7</text>
<text x="236.9" y="148.6">9</text>
<text x="23.2" y="155.9" transform="rotate(-90 23.2 155.9)">2</text>
<text x="30.9" y="155.9" transform="rotate(-90 30.9 155.9)">1</text>
<text x="38.6" y="155.9" transform="rotate(-90 38.6 155.9)">1</text>
<text x="61.8" y="155.9" transform="rotate(-90 61.8 155.9)">1</text>
<text x="69.5" y="155.9" transform="rotate(-90 69.5 155.9)">1</text>
<text x="77.2" y="155.9" transform="rotate(-90 77.2 155.9)">1</text>
<text x="85" y="155.9" transform="rotate(-90 85 155.9)">1</text>
<text x="92.7" y="155.9" transform="rotate(-90 92.7 155.9)">1</text>
<text x="100.4" y="155.9" transform="rotate(-90 100.4 155.9)">1</text>
<text x="108.1" y="155.9" transform="rotate(-90 108.1 155.9)">1</text>
<text x="156" y="154.4">1</text>
<text x="165.5" y="154.4">2</text>
<text x="217.8" y="150.5">8</text>
<text x="236.9" y="150.5">10</text>
<text x="168" y="156.9" transform="rotate(-90 168 156.9)">1</text>
<text x="185.3" y="156.9" transform="rotate(-90 185.3 156.9)">2</text>
<text x="196.9" y="156.9" transform="rotate(-90 196.9 156.9)">1</text>
<text x="210.4" y="156.9" transform="rotate(-90 210.4 156.9)">2</text>
<text x="220.1" y="157.7">(XFMRS / XF10B11A-COMBO1-4S)</text>
<text x="156" y="166">1</text>
<text x="165.5" y="166">2</text>
<text x="168" y="163.6" transform="rotate(-90 168 163.6)">2</text>
<text x="185.3" y="163.6" transform="rotate(-90 185.3 163.6)">1</text>
<text x="196.9" y="163.6" transform="rotate(-90 196.9 163.6)">2</text>
<text x="210.4" y="163.6" transform="rotate(-90 210.4 163.6)">1</text>
<text x="247.1" y="165.6">Samho Park Tower Bldg. 2F, 1122-10, Ingye Dong,</text>
<text x="247.1" y="167.9">Paldal Gu, Suwon City, Gyeonggi Do, Korea</text>
<text x="222" y="173.4">Title</text>
<text x="247.1" y="170.2">http://www.aijisystem.com; //www.mculand.com</text>
<text x="222" y="179.1">Size</text>
<text x="229.8" y="175.3">MBA2440 (S3C2440 Reference Board)</text>
<text x="229.8" y="179.1">Document Number</text>
<text x="285.7" y="179.1">Rev</text>
<text x="222" y="184.9">Date:</text>
<text x="224" y="181.1">B</text>
<text x="229.8" y="181.1">ETHERNET</text>
<text x="232.1" y="184.9">Wednesday, October 19, 2005</text>
<text x="260.6" y="184.9">Sheet</text>
<text x="270.3" y="184.9">12</text>
<text x="276.1" y="184.9">of</text>
<text x="281.9" y="184.9">13</text>
<text x="287.7" y="181.1">0.1</text>
</g>
<g font-size="1.7" fill="#000040">
<text x="21.3" y="16">nOE</text>
<text x="259.1" y="16">ADDR[26:0]</text>
<text x="135.2" y="21.8">DATA[31:0]</text>
<text x="20.9" y="35.3">nWE</text>
<text x="263" y="128">DATA[31:0]</text>
</g>
<g font-size="1.7" fill="#f00">
<text x="241.3" y="16.8">ADDR19</text>
<text x="176.4" y="23.5" transform="rotate(90 176.4 23.5)">DATA7</text>
<text x="178.3" y="23.5" transform="rotate(90 178.3 23.5)">DATA6</text>
<text x="180.3" y="23.5" transform="rotate(90 180.3 23.5)">DATA5</text>
<text x="182.2" y="23.5" transform="rotate(90 182.2 23.5)">DATA4</text>
<text x="188" y="23.5" transform="rotate(90 188 23.5)">DATA3</text>
<text x="189.9" y="23.5" transform="rotate(90 189.9 23.5)">DATA2</text>
<text x="191.9" y="23.5" transform="rotate(90 191.9 23.5)">DATA1</text>
<text x="193.8" y="23.5" transform="rotate(90 193.8 23.5)">DATA0</text>
<text x="241.3" y="22.6">ADDR16</text>
<text x="241.3" y="20.7">ADDR17</text>
<text x="241.3" y="18.7">ADDR18</text>
<text x="241.3" y="28.4">ADDR13</text>
<text x="241.3" y="26.4">ADDR14</text>
<text x="241.3" y="24.5">ADDR15</text>
<text x="241.3" y="53.5">ADDR11</text>
<text x="241.3" y="49.6">ADDR12</text>
<text x="241.3" y="59.3">ADDR8</text>
<text x="241.3" y="57.3">ADDR9</text>
<text x="241.3" y="55.4">ADDR10</text>
<text x="241.3" y="65">ADDR5</text>
<text x="241.3" y="63.1">ADDR6</text>
<text x="241.3" y="61.2">ADDR7</text>
<text x="241.3" y="70.8">ADDR2</text>
<text x="241.3" y="68.9">ADDR3</text>
<text x="241.3" y="67">ADDR4</text>
<text x="241.3" y="74.7">ADDR0</text>
<text x="241.3" y="72.8">ADDR1</text>
<text x="237.5" y="94.2">DATA8</text>
<text x="237.5" y="96.1">DATA9</text>
<text x="207.1" y="117.8" transform="rotate(90 207.1 117.8)">DATA15</text>
<text x="209" y="117.8" transform="rotate(90 209 117.8)">DATA14</text>
<text x="211" y="117.8" transform="rotate(90 211 117.8)">DATA13</text>
<text x="212.9" y="117.8" transform="rotate(90 212.9 117.8)">DATA12</text>
<text x="218.7" y="117.8" transform="rotate(90 218.7 117.8)">DATA11</text>
<text x="220.6" y="117.8" transform="rotate(90 220.6 117.8)">DATA10</text>
</g>
<g font-size="1.7" fill="#004080">
<text x="174.6" y="47.2" transform="rotate(-90 174.6 47.2)">RESET</text>
<text x="176.5" y="44.9" transform="rotate(-90 176.5 44.9)">SD7</text>
<text x="178.4" y="44.9" transform="rotate(-90 178.4 44.9)">SD6</text>
<text x="180.4" y="44.9" transform="rotate(-90 180.4 44.9)">SD5</text>
<text x="182.3" y="44.9" transform="rotate(-90 182.3 44.9)">SD4</text>
<text x="184.2" y="47.1" transform="rotate(-90 184.2 47.1)">DVSS4</text>
<text x="186.2" y="47.3" transform="rotate(-90 186.2 47.3)">DVDD4</text>
<text x="188.1" y="44.9" transform="rotate(-90 188.1 44.9)">SD3</text>
<text x="190" y="44.9" transform="rotate(-90 190 44.9)">SD2</text>
<text x="192" y="44.9" transform="rotate(-90 192 44.9)">SD1</text>
<text x="193.9" y="44.9" transform="rotate(-90 193.9 44.9)">SD0</text>
<text x="197.7" y="45" transform="rotate(-90 197.7 45)">AEN</text>
<text x="199.7" y="45.9" transform="rotate(-90 199.7 45.9)">nIOW</text>
<text x="201.6" y="45.5" transform="rotate(-90 201.6 45.5)">nIOR</text>
<text x="203.5" y="45.7" transform="rotate(-90 203.5 45.7)">SA19</text>
<text x="205.5" y="45.7" transform="rotate(-90 205.5 45.7)">SA18</text>
<text x="207.4" y="45.7" transform="rotate(-90 207.4 45.7)">SA17</text>
<text x="211.3" y="47.3" transform="rotate(-90 211.3 47.3)">DVDD3</text>
<text x="213.2" y="47.1" transform="rotate(-90 213.2 47.1)">DVSS3</text>
<text x="215.1" y="45.7" transform="rotate(-90 215.1 45.7)">SA16</text>
<text x="217" y="45.7" transform="rotate(-90 217 45.7)">SA15</text>
<text x="219" y="45.7" transform="rotate(-90 219 45.7)">SA14</text>
<text x="220.9" y="45.7" transform="rotate(-90 220.9 45.7)">SA13</text>
<text x="165.1" y="51">nTEST</text>
<text x="165.1" y="52.9">nSLEEP</text>
<text x="195.8" y="49.5" transform="rotate(-90 195.8 49.5)">IOCHRDY</text>
<text x="209.3" y="48.3" transform="rotate(-90 209.3 48.3)">DVSS3A</text>
<text x="219.5" y="52.9">nREFRESH</text>
<text x="224.5" y="51">SA12</text>
<text x="165.1" y="54.8">nBSTAT/nHC1</text>
<text x="165.1" y="56.8">DI+</text>
<text x="165.1" y="58.7">DI-</text>
<text x="224.5" y="56.8">SA10</text>
<text x="224.5" y="54.8">SA11</text>
<text x="225.5" y="58.7">SA9</text>
<text x="165.1" y="60.6">CI+</text>
<text x="165.1" y="62.5">CI-</text>
<text x="165.1" y="64.5">DO+</text>
<text x="225.5" y="64.5">SA6</text>
<text x="225.5" y="62.5">SA7</text>
<text x="225.5" y="60.6">SA8</text>
<text x="165.1" y="66.4">DO-</text>
<text x="165.1" y="68.3">AVDD2</text>
<text x="165.1" y="70.3">AVSS2</text>
<text x="225.5" y="70.3">SA3</text>
<text x="225.5" y="68.3">SA4</text>
<text x="225.5" y="66.4">SA5</text>
<text x="165.1" y="72.2">TXD+</text>
<text x="165.1" y="74.1">TXD-</text>
<text x="165.1" y="76.1">AVSS1</text>
<text x="223.1" y="78">nSBHE</text>
<text x="225.5" y="76.1">SA0</text>
<text x="225.5" y="74.1">SA1</text>
<text x="225.5" y="72.2">SA2</text>
<text x="165.1" y="78">AVDD1</text>
<text x="165.1" y="79.9">RXD+</text>
<text x="165.1" y="81.9">RXD-</text>
<text x="165.1" y="83.8">RES</text>
<text x="219.5" y="81.9">nMEMCS16</text>
<text x="221.6" y="83.8">nIOCS16</text>
<text x="222.4" y="79.9">INTRQ3</text>
<text x="165.1" y="85.7">AVSS3</text>
<text x="165.1" y="87.7">AVDD3</text>
<text x="165.1" y="89.6">AVSS4</text>
<text x="222.4" y="89.6">INTRQ2</text>
<text x="222.4" y="87.7">INTRQ1</text>
<text x="222.4" y="85.7">INTRQ0</text>
<text x="165.1" y="91.5">XTAL1</text>
<text x="165.1" y="93.4">XTAL2</text>
<text x="165.1" y="95.4">nLINKED/nHC0</text>
<text x="222.1" y="93.4">nMEMW</text>
<text x="222.6" y="91.5">nMEMR</text>
<text x="225.4" y="95.4">SD8</text>
<text x="165.1" y="97.3">nLANLED</text>
<text x="225.4" y="97.3">SD9</text>
<text x="174.6" y="105.2" transform="rotate(-90 174.6 105.2)">AVSS0</text>
<text x="176.5" y="105.2" transform="rotate(-90 176.5 105.2)">nELCS</text>
<text x="178.4" y="105.2" transform="rotate(-90 178.4 105.2)">EECS</text>
<text x="180.4" y="105.2" transform="rotate(-90 180.4 105.2)">EESK</text>
<text x="182.3" y="105.2" transform="rotate(-90 182.3 105.2)">EEDATAOUT</text>
<text x="184.2" y="105.2" transform="rotate(-90 184.2 105.2)">EEDATAIN</text>
<text x="186.2" y="105.2" transform="rotate(-90 186.2 105.2)">nCHIPSEL</text>
<text x="188.1" y="105.2" transform="rotate(-90 188.1 105.2)">DVSS1</text>
<text x="190" y="105.2" transform="rotate(-90 190 105.2)">DVDD1</text>
<text x="192" y="105.2" transform="rotate(-90 192 105.2)">DVSS1A</text>
<text x="193.9" y="105.2" transform="rotate(-90 193.9 105.2)">DMARQ2</text>
<text x="195.8" y="105.2" transform="rotate(-90 195.8 105.2)">nDMACK2</text>
<text x="197.7" y="105.2" transform="rotate(-90 197.7 105.2)">DMARQ1</text>
<text x="199.7" y="105.2" transform="rotate(-90 199.7 105.2)">nDMACK1</text>
<text x="201.6" y="105.2" transform="rotate(-90 201.6 105.2)">DMARQ0</text>
<text x="203.5" y="105.2" transform="rotate(-90 203.5 105.2)">nDMACK0</text>
<text x="205.5" y="105.2" transform="rotate(-90 205.5 105.2)">nCSOUT</text>
<text x="207.4" y="105.2" transform="rotate(-90 207.4 105.2)">SD15</text>
<text x="209.3" y="105.2" transform="rotate(-90 209.3 105.2)">SD14</text>
<text x="211.3" y="105.2" transform="rotate(-90 211.3 105.2)">SD13</text>
<text x="213.2" y="105.2" transform="rotate(-90 213.2 105.2)">SD12</text>
<text x="215.1" y="105.2" transform="rotate(-90 215.1 105.2)">DVDD2</text>
<text x="217" y="105.2" transform="rotate(-90 217 105.2)">DVSS2</text>
<text x="219" y="105.2" transform="rotate(-90 219 105.2)">SD11</text>
<text x="220.9" y="105.2" transform="rotate(-90 220.9 105.2)">SD10</text>
<text x="221.1" y="137.8">CT_T2</text>
<text x="221.1" y="139.8">TD-</text>
<text x="221.1" y="141.7">CT_T1</text>
<text x="221.1" y="143.6">TD+</text>
<text x="221.1" y="145.6">RD+</text>
<text x="221.1" y="147.5">CT_R1</text>
<text x="221.1" y="149.4">RD-</text>
<text x="229.7" y="149.4">Shield</text>
<text x="221.1" y="151.3">CT_R2</text>
<text x="229.7" y="151.3">Shield</text>
</g>
<text font-size="1.7" fill="#00f" x="23.8" y="150.2">+</text>
<g font-size="1.4">
<text x="30.9" y="1.5">5</text>
<text x="88.8" y="1.5">4</text>
<text x="146.7" y="1.5">3</text>
<text x="204.7" y="1.5">2</text>
<text x="262.6" y="1.5">1</text>
<text x=".5" y="26.1">D</text>
<text x="292" y="26.1">D</text>
<text x=".5" y="71.9">C</text>
<text x="292" y="71.9">C</text>
<text x=".5" y="117.8">B</text>
<text x="292" y="117.8">B</text>
<text x=".5" y="163.6">A</text>
<text x="292" y="163.6">A</text>
<text x="30.9" y="186.8">5</text>
<text x="88.8" y="186.8">4</text>
<text x="146.7" y="186.8">3</text>
<text x="204.7" y="186.8">2</text>
<text x="262.6" y="186.8">1</text>
</g>
</svg>
